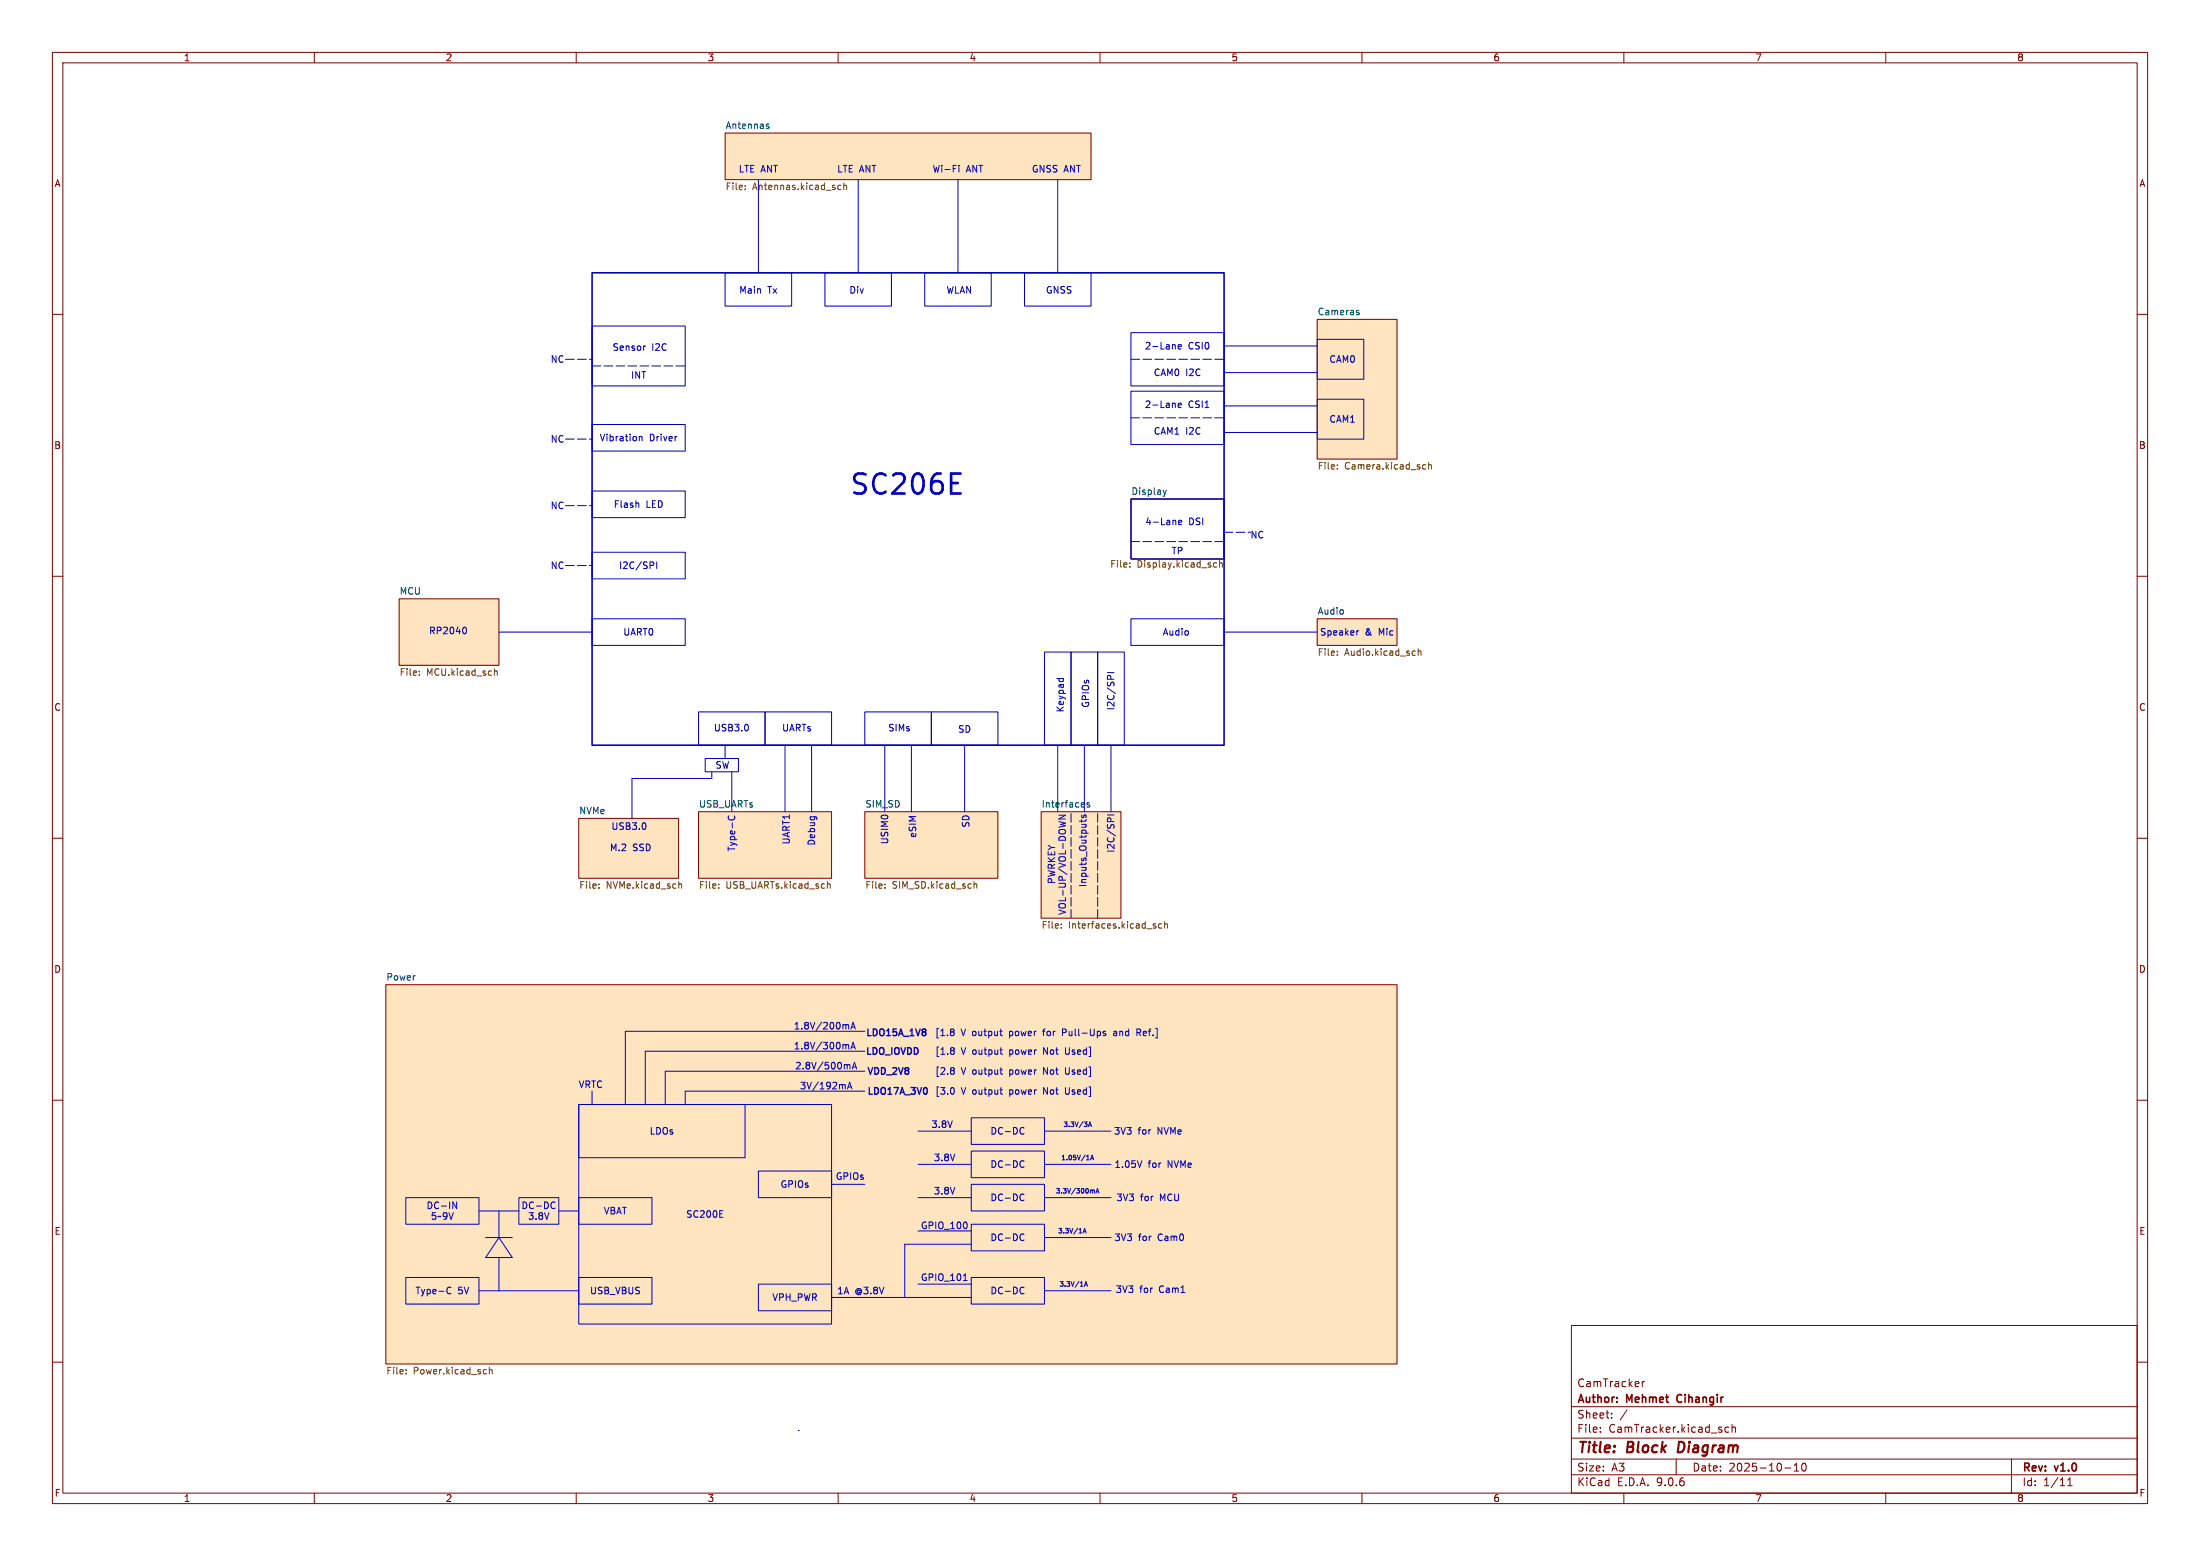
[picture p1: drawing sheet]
<svg xmlns="http://www.w3.org/2000/svg" width="420mm" height="297mm" viewBox="0 0 420 297" stroke-linecap="round" stroke-linejoin="round" font-family="sans-serif">
<g fill="none" stroke="#840000" stroke-width=".19">
<path d="M10 10h400v277h-400zM12 12h396v273h-396zM60 10v2M110 10v2M160 10v2M210 10v2M260 10v2M310 10v2M360 10v2M138.4 25.4h69.9v8.9h-69.9zM10 60h2M251.5 61h15.2v26.6h-15.2z"/>
<path d="M408 60h2M215.9 95.3h17.8v11.4h-17.8zM10 110h2M76.2 114.3h19v12.7h-19zM251.5 118.1h15.2v5.1h-15.2zM408 110h2M10 160h2M110.5 156.2h19v11.4h-19zM133.3 154.9h25.4v12.7h-25.4zM165.1 154.9h25.4v12.7h-25.4zM198.8 154.9h15.2v20.4h-15.2zM408 160h2"/>
<path d="M73.7 188h193v72.3h-193zM10 210h2M408 210h2M300 253h108v32h-108zM10 260h2M300 278.5h108M300 274.5h108M300 268.5h108M305.5 273.2v.2M305.5 272.5v.1M307.7 270.5v.2M307.7 269.8v.1"/>
<path d="M310.6 269.1l-1.3 1.9M313.5 263.7v1M313.9 263.7l-.2 .1-.2 .2M320 278.5v3M330 272.5l-.4-.1-.3 .3 .1 .6h.6M330.7 272.5l.2-.1 .3 .1 .1 .9M330.7 271.9v1.5M342.5 279.7l.4-.4v1.5M344.1 279.4l.2-.1a.8 .8 0 0 1 .5 .7 .8 .8 0 0 1-.5 .8l-.2-.2-.2-.4zM384 278.5v6.5M408 260h2M60 285v2"/>
<path d="M110 285v2M160 285v2M210 285v2M260 285v2M300 281.5h108M310 285v2M340.7 280.2h1.2M342.5 280.8h.9M360 285v2M394.7 283.6h.9M394.7 282.5l.5-.4v1.5"/>
</g>
<path d="M320.5 275.2l-.2 2h.5" fill="none" stroke="#840000" stroke-width=".4"/>
<path d="M320.3 266.4l-.2 .4 .2 .7" fill="none" stroke="#840000" stroke-width=".3"/>
<g fill="#ffe5bf" stroke="#ffe5bf" stroke-width=".19">
<path d="M133.3 154.9h25.4v12.7h-25.4z"/>
<path d="M110.5 156.2h19v11.4h-19z"/>
<path d="M165.1 154.9h25.4v12.7h-25.4z"/>
<path d="M73.7 188h193v72.3h-193z"/>
<path d="M251.5 61h15.2v26.6h-15.2z"/>
<path d="M138.4 25.4h69.9v8.9h-69.9z"/>
<path d="M251.5 118.1h15.2v5.1h-15.2z"/>
<path d="M198.8 154.9h15.2v20.4h-15.2z"/>
<path d="M76.2 114.3h19v12.7h-19z"/>
</g>
<g fill="none" stroke="#725600" stroke-width=".19">
<path d="M142.3 36.1v.1M142.3 35.4v.1M159.9 36l.3 .2 .3-.1M160.5 35.4h-.3l-.3 .2M161.1 35.5l.2-.1h.3v.8M161.1 34.9v1.3M255.3 89.4v.1M255.3 88.8v.1M271.8 88.7l.4 .1M272.2 89.5h-.4M272.7 88.8l.2-.1 .3 .1 .1 .7M272.7 88.3v1.2"/>
<path d="M215.7 108.1v.2M215.7 107.5v.1M231.7 108.1l.2 .2 .4-.1M232.3 107.5l-.4-.1-.2 .1M232.8 107.5l.2-.1 .3 .1v.8M232.8 107v1.3M80 128.8v.1M80 128.1v.1M94.4 127.6v1.3M94.4 128.2l.2-.1h.3v.8M255.3 124.3v.1M255.3 125v.1"/>
<path d="M269.8 124.3h.4M270.2 125l-.4 .1M270.7 124.4l.2-.1h.3l.1 .8M270.7 123.8v1.3M114.3 169.4v.1M114.3 168.8v.1M129.6 168.8l.2-.1 .3 .1v.7M129.6 168.3v1.2M137.2 169.4v.1M137.2 168.8v.1M157.9 168.3v1.2M157.9 168.8l.2-.1 .3 .1 .1 .7"/>
<path d="M168.9 169.4v.1M168.9 168.8v.1M185.9 168.8l.2-.1 .3 .1 .1 .7M185.9 168.3v1.2M202.6 177v.2M202.6 176.4v.1M220.5 176.7l.2 .2-.2 .3M220.5 176.3l.1 .1M221.8 176.4l-.4-.1-.2 .3 .1 .5h.5M222.3 176.4l.2-.1 .3 .1 .1 .8M222.3 175.9v1.3M77.5 262.1v.2"/>
<path d="M77.5 261.5v.1M92.7 261.4l.2 .1M92.9 262.2l-.2 .1M93.4 261v1.3M93.4 261.5l.2-.1 .3 .1 .1 .8"/>
</g>
<path d="M146.5 24.1l.3 .1v.1l-.4 .2M146.5 23.7h.3M259.1 59.7h.3l.1 .2-.4 .2M259.1 59.2l.3 .1M222 93.5l.4 .9M222.4 94.4l-.2 .3M222.7 93.5l-.3 .9M208 153.3l-.3-.1-.2 .2 .1 .2 .4 .1v.3h-.5" fill="none" stroke="#006464" stroke-width=".19"/>
<g fill="none" stroke="#0000c2" stroke-width=".19">
<path d="M144.8 34.3v17.8M163.8 34.3v17.8M182 31.6h.6M182.9 34.3v17.8M183.1 31.6v.1M183.1 32v.8M201.9 34.3v17.8M138.4 52.1h12.7v6.3h-12.7zM157.5 52.1h12.7v6.3h-12.7zM176.5 52.1h12.7v6.3h-12.7zM195.6 52.1h12.7v6.3h-12.7zM113 62.2h17.8v11.5h-17.8z"/>
<path d="M123.2 66l-.2 .1M215.9 63.5h17.8v10.2h-17.8zM215.9 74.7h17.8v10.1h-17.8zM224.9 77.4l.6-.1v-.3h-.4l-.2 .1 .1 .6h.5M224.9 66.2l.6-.1v-.3h-.4l-.2 .2 .1 .6h.5M233.7 77.5h17.8M233.7 71.1h17.8M233.7 66h17.8M251.5 76.2h8.8v7.6h-8.8zM251.5 64.8h8.8v7.6h-8.8zM113 93.7h17.8v5.1h-17.8zM113 81h17.8v5.1h-17.8z"/>
<path d="M121.9 96.1l.1 .7M122 83.3v.8M122 83.4l.2-.1 .3 .1 .1 .7M215.9 95.3h17.8v11.4h-17.8zM225 99.7l.6-.1v-.2l-.4-.1-.2 .2 .1 .6h.5M233.7 82.6h17.8M88.7 119.7a.79 .79 0 0 1 0 1.3M113 118.1h17.8v5.1h-17.8zM113 105.4h17.8v5.1h-17.8zM124.6 107.3l.2 .2v.3l-.2 .1M125.4 107.3v1.2M215.9 118.1h17.8v5.1h-17.8z"/>
<path d="M95.2 120.7h17.8M133.3 135.9h12.7v6.3h-12.7zM142.8 138.5v.8M146 135.9h12.7v6.3h-12.7zM165.1 135.9h12.7v6.3h-12.7zM177.8 135.9h12.7v6.3h-12.7zM199.4 124.5h5.1v17.7h-5.1zM201.7 129.5h1.3M202.2 129.5v.1M203 129.5v.1M204.5 124.5h5v17.7h-5zM209.5 124.5h5.1v17.7h-5.1z"/>
<path d="M211.4 129.2l.2-.3 .3 .1 .2 .2M211.4 128.4h1.3M233.7 120.7h17.8M259.4 120.4l-.3 .1M123.3 157.3v.8M134.6 144.8h6.4v2.5h-6.4zM135.9 147.3v1.3h-15.3v7.6M138.4 142.2v2.6M139.1 155.7v.6M139.7 147.3v7.6M140.2 155.7v.6M149.9 142.2v12.7"/>
<path d="M154.9 142.2v12.7M168.9 142.2v12.7M174 142.2v12.7M184.1 142.2v12.7M201.9 142.2v12.7M202.1 156.8l1.3 .3-.9 .3 .9 .2M202.1 155.6h1.3l-1.3 .7h1.3M206.5 156.4v.5M206.5 155.6v.3l.2 .2 .2-.1 .1-.4h.3v.5M207 142.2v12.7M207.3 156.4l-.1 .3h-1.1M211.4 155.6h1.3"/>
<path d="M211.4 156.3l.2-.2 .3 .1 .2 .1M212.1 142.2v12.7M161.7 199.4l.3 .2v.6M161.7 195.6l.3 .2v.6M162.4 196.4l.5-1.3 .4 1.3M162.6 199.9h.6M162.6 196.1h.6M165.1 196.9h-45.7v13.9M181.9 196.4l.2 .3-.2 .3 .2 .2v.2l-.2 .3M181.9 200l.3 .2-.3 .3 .3 .3v.2l-.3 .2M190.9 196.8h.4M191.1 197.6l.2 .1"/>
<path d="M202.8 197.1h.5M203.3 196.4h-.5v1.3M203.4 200v1l.2 .2M210.6 196.9h.5M210.6 197.2l.5 .1v.2l-.2 .2-.3-.1M213 196.8l-.4 .1M213.1 197.2h-.4l-.1 .2v.2l.5 .1M217.3 197.1l.5 .6M217.6 196.5l-.6-.1v1.3M217.6 197l-.6 .1M110.5 210.8h48.2v41.9h-48.2zM110.5 210.8h31.7v10.2h-31.7z"/>
<path d="M113 208.3v2.5M161.8 207.8l.4-1.2 .4 1.2M161.9 203.2l.4 .2v.6M161.9 207.5h.6M162.4 200.2l.5-1.2 .4 1.2M162.7 204l.4-1.2 .4 1.2M162.8 203.7h.6M165.1 208.3h-34.3v2.5M165.1 204.5h-38.1v6.3M165.1 200.7h-41.9v10.1M175.3 215.9h10.1M181.9 207.6a.79 .79 0 0 1 0 1.3"/>
<path d="M181.9 203.8l.3 .2-.3 .3 .3 .3v.2l-.3 .3M185.4 219.7h14v5.1h-14zM185.4 213.4h14v5h-14zM190.9 208h.5M190.9 200.4h.5M190.9 204.2h.5M191.1 208.8l.3 .1M191.1 201.2h.3M191.1 205l.3 .1M195.1 215.2l.4 .1M195.5 216.4l-.4 .1M199.4 215.9h12.7"/>
<path d="M203.4 203.8v1l.2 .3M203.4 207.6v1l.2 .3M207.8 215l.3-.9 .3 .9M207.9 214.8h.4M77.5 228.6h13.9v5.1h-13.9zM86.5 229.4l.7 1.3v-1.3M91.4 231.1h7.7M92.7 236.2h5.1M95.2 231.1v5.1M95.2 236.2l2.6 3.8h-5.1zM99.1 228.6h7.6v5.1h-7.6zM105.6 229.4l.4 .1"/>
<path d="M106 230.6l-.4 .1M106.7 231.1h3.8M110.5 228.6h14v5.1h-14zM137.4 232.4h.6M137.4 231.1h.6M144.8 223.5h13.9v5.1h-13.9zM158.7 226.1h6.4M175.3 228.6h10.1M175.3 234.9h10.1M175.3 222.2h10.1M184.6 233.5v.8M185.4 226.1h14v5h-14z"/>
<path d="M185.4 233.7h14v5.1h-14zM185.4 237.5h-12.7v10.1M195.1 221.6l.4 .1M195.1 227.9l.4 .1M195.1 235.5l.4 .2M195.5 222.7l-.4 .1M195.5 229.1l-.4 .1M195.5 236.7l-.4 .1M199.4 236.2h12.7M199.4 228.6h12.7M199.4 222.2h12.7M206.8 235.4l.3-.9 .2 .9"/>
<path d="M206.8 235.1h.5M208.2 221.4l.3-.9 .3 .9M208.3 221.1h.4M208.7 227.1l.2 .2v.4M209.2 227.7l.3-.9 .3 .9M209.3 227.5h.4M218 221.6l-.4 1.2M77.5 243.8h13.9v5.1h-13.9zM85.5 245.8h.6M86.1 246.8l-.6 .1M91.4 246.4h19.1M95.2 240v6.4"/>
<path d="M110.5 243.8h14v5.1h-14zM144.8 245.1h13.9v5.1h-13.9zM158.7 247.6h26.7M175.3 245.1h10.1M183.9 244.4h.7M185.4 243.8h14v5.1h-14zM195.1 245.7l.4 .1M195.5 246.8l-.4 .2M199.4 246.4h12.7M207 245.5l.3-.9 .3 .9M207.1 245.3h.4M152.4 273h.1"/>
</g>
<path d="M107.9 68.6h5.1M113 69.9h17.8M215.9 79.8h17.8M215.9 68.6h17.8M107.9 83.8h5.1M107.9 96.5h5.1M107.9 108h5.1M215.9 103.4h17.8M233.7 101.6h5.1M204.5 175.3v-20.4M209.5 175.3v-20.4" fill="none" stroke="#0000c2" stroke-width=".19" stroke-dasharray="1.7 .6"/>
<path d="M181.6 94.2h1.8M181.6 90.4h1.8" fill="none" stroke="#0000c2" stroke-width=".51"/>
<path d="M113 52.1h120.7v90.1h-120.7z" fill="none" stroke="#0000c2" stroke-width=".3"/>
<text font-size="5.3" fill="#0000c2" x="162" y="95.1">SC206E</text>
<g font-size="2.8" fill="#840000">
<text x="301" y="277.9">Title:</text>
<text x="310.6" y="277.9">Block</text>
<text x="321.2" y="277.9">Diagram</text>
</g>
<g font-size="2.1" fill="#840000">
<text x="301" y="268.2">Author:</text>
<text x="301" y="265">CamTracker</text>
<text x="310.6" y="268.2">Mehmet</text>
<text x="320.8" y="268.2">Cihangir</text>
<text x="301" y="273.7">File:</text>
<text x="301" y="271">Sheet:</text>
<text x="307.1" y="273.7">CamTracker.kicad_sch</text>
<text x="301" y="281.1">Size:</text>
<text x="307.6" y="281.1">A3</text>
<text x="323" y="281.1">Date:</text>
<text x="330" y="281.1">2025-10-10</text>
<text x="386" y="281.3">Rev:</text>
<text x="392.4" y="281.3">v1.0</text>
<text x="301" y="283.9">KiCad</text>
<text x="308.7" y="283.9">E.D.A.</text>
<text x="316.3" y="283.9">9.0.6</text>
<text x="386" y="283.9">Id:</text>
<text x="390.1" y="283.9">1/11</text>
</g>
<g font-size="1.8" fill="#840000">
<text x="35" y="11.9">1</text>
<text x="85" y="11.9">2</text>
<text x="135" y="11.9">3</text>
<text x="185" y="11.9">4</text>
<text x="235" y="11.9">5</text>
<text x="285" y="11.9">6</text>
<text x="335" y="11.9">7</text>
<text x="385" y="11.9">8</text>
<text x="10.3" y="35.9">A</text>
<text x="408.3" y="35.9">A</text>
<text x="10.3" y="85.9">B</text>
<text x="408.2" y="85.9">B</text>
<text x="10.3" y="135.9">C</text>
<text x="408.2" y="135.9">C</text>
<text x="10.3" y="185.9">D</text>
<text x="408.2" y="185.9">D</text>
<text x="10.3" y="235.9">E</text>
<text x="408.3" y="235.9">E</text>
<text x="10.3" y="285.9">F</text>
<text x="35" y="286.9">1</text>
<text x="85" y="286.9">2</text>
<text x="135" y="286.9">3</text>
<text x="185" y="286.9">4</text>
<text x="235" y="286.9">5</text>
<text x="285" y="286.9">6</text>
<text x="335" y="286.9">7</text>
<text x="385" y="286.9">8</text>
<text x="408.3" y="285.9">F</text>
</g>
<g font-size="1.8" fill="#006464">
<text x="138.4" y="24.7">Antennas</text>
<text x="251.5" y="60.2">Cameras</text>
<text x="215.9" y="94.5">Display</text>
<text x="76.2" y="113.6">MCU</text>
<text x="251.5" y="117.4">Audio</text>
<text x="110.5" y="155.5">NVMe</text>
<text x="133.3" y="154.2">USB_UARTs</text>
<text x="165.1" y="154.2">SIM_SD</text>
<text x="198.8" y="154.2">Interfaces</text>
<text x="73.7" y="187.2">Power</text>
</g>
<g font-size="1.8" fill="#0000c2">
<text x="140.9" y="33.1">LTE ANT</text>
<text x="159.7" y="33.1">LTE ANT</text>
<text x="177.9" y="33.1">Wi-Fi</text>
<text x="184.4" y="33.1">ANT</text>
<text x="196.9" y="33.1">GNSS ANT</text>
<text x="141" y="56.2">Main</text>
<text x="146.5" y="56.2">Tx</text>
<text x="162.1" y="56.2">Div</text>
<text x="180.6" y="56.2">WLAN</text>
<text x="199.6" y="56.2">GNSS</text>
<text x="105" y="69.4">NC</text>
<text x="116.8" y="67.2">Sensor</text>
<text x="124.4" y="67.2">I2C</text>
<text x="218.5" y="66.9">2-Lane</text>
<text x="220.2" y="72">CAM0</text>
<text x="226.3" y="72">I2C</text>
<text x="226.8" y="66.9">CSI0</text>
<text x="253.7" y="69.4">CAM0</text>
<text x="120.4" y="72.5">INT</text>
<text x="218.5" y="78.1">2-Lane</text>
<text x="220.2" y="83.2">CAM1</text>
<text x="226.3" y="83.2">I2C</text>
<text x="226.8" y="78.1">CSI1</text>
<text x="253.7" y="80.9">CAM1</text>
<text x="105" y="84.7">NC</text>
<text x="114.4" y="84.4">Vibration</text>
<text x="124" y="84.4">Driver</text>
<text x="105" y="97.4">NC</text>
<text x="117.1" y="97.1">Flash</text>
<text x="123.3" y="97.1">LED</text>
<text x="218.6" y="100.4">4-Lane</text>
<text x="226.9" y="100.4">DSI</text>
<text x="223.6" y="106">TP</text>
<text x="238.6" y="103">NC</text>
<text x="105" y="108.8">NC</text>
<text x="118.1" y="108.8">I2C/SPI</text>
<text x="81.8" y="121.3">RP2040</text>
<text x="118.9" y="121.5">UART0</text>
<text x="221.9" y="121.5">Audio</text>
<text x="251.9" y="121.5">Speaker</text>
<text x="260.6" y="121.5">&amp;</text>
<text x="263.3" y="121.5">Mic</text>
<text x="203.3" y="136.1" transform="rotate(-90 203.3 136.1)">Keypad</text>
<text x="208.1" y="135.2" transform="rotate(-90 208.1 135.2)">GPIOs</text>
<text x="213" y="135.7" transform="rotate(-90 213 135.7)">I2C/SPI</text>
<text x="136.2" y="139.8">USB3.0</text>
<text x="149.2" y="139.8">UARTs</text>
<text x="169.5" y="139.8">SIMs</text>
<text x="182.8" y="140.1">SD</text>
<text x="136.5" y="146.9">SW</text>
<text x="116.6" y="158.6">USB3.0</text>
<text x="151" y="161.3" transform="rotate(-90 151 161.3)">UART1</text>
<text x="155.8" y="161.5" transform="rotate(-90 155.8 161.5)">Debug</text>
<text x="169.8" y="161.3" transform="rotate(-90 169.8 161.3)">USIM0</text>
<text x="175.1" y="160" transform="rotate(-90 175.1 160)">eSIM</text>
<text x="185.3" y="158.1" transform="rotate(-90 185.3 158.1)">SD</text>
<text x="116.3" y="162.7">M.2</text>
<text x="120.8" y="162.7">SSD</text>
<text x="140.6" y="162.6" transform="rotate(-90 140.6 162.6)">Type-C</text>
<text x="213" y="162.9" transform="rotate(-90 213 162.9)">I2C/SPI</text>
<text x="201.6" y="168.8" transform="rotate(-90 201.6 168.8)">PWRKEY</text>
<text x="207.6" y="169.4" transform="rotate(-90 207.6 169.4)">Inputs_Outputs</text>
<text x="203.7" y="174.8" transform="rotate(-90 203.7 174.8)">VOL-UP/VOL-DOWN</text>
<text x="151.5" y="196.7">1.8V/200mA</text>
<text x="178.4" y="198">[1.8</text>
<text x="183.5" y="198">V output</text>
<text x="192.9" y="198">power</text>
<text x="199.6" y="198">for</text>
<text x="203.4" y="198">Pull-Ups</text>
<text x="213.4" y="198">and</text>
<text x="218.1" y="198">Ref.]</text>
<text x="151.5" y="200.5">1.8V/300mA</text>
<text x="165.1" y="201.7">LDO_IOVDD</text>
<text x="165.1" y="198.1">LDO15A_1V8</text>
<text x="178.4" y="201.5">[1.8</text>
<text x="183.5" y="201.5">V output</text>
<text x="193" y="201.5">power</text>
<text x="199.6" y="201.5">Not</text>
<text x="204" y="201.5">Used]</text>
<text x="110.4" y="207.9">VRTC</text>
<text x="151.7" y="204.3">2.8V/500mA</text>
<text x="152.6" y="208.1">3V/192mA</text>
<text x="165.4" y="205.5">VDD_2V8</text>
<text x="165.4" y="209.3">LDO17A_3V0</text>
<text x="178.4" y="209.1">[3.0</text>
<text x="178.4" y="205.3">[2.8</text>
<text x="183.5" y="209.1">V output</text>
<text x="183.5" y="205.3">V output</text>
<text x="193" y="209.1">power</text>
<text x="193" y="205.3">power</text>
<text x="199.6" y="209.1">Not</text>
<text x="199.6" y="205.3">Not</text>
<text x="204" y="209.1">Used]</text>
<text x="204" y="205.3">Used]</text>
<text x="177.7" y="215.5">3.8V</text>
<text x="123.9" y="216.8">LDOs</text>
<text x="178.2" y="221.8">3.8V</text>
<text x="189" y="216.8">DC-DC</text>
<text x="212.6" y="216.8">3V3</text>
<text x="217.2" y="216.8">for</text>
<text x="221.1" y="216.8">NVMe</text>
<text x="148.9" y="226.9">GPIOs</text>
<text x="159.5" y="225.4">GPIOs</text>
<text x="189" y="223.1">DC-DC</text>
<text x="212.7" y="223.1">1.05V</text>
<text x="219.2" y="223.1">for</text>
<text x="223" y="223.1">NVMe</text>
<text x="81.3" y="231">DC-IN</text>
<text x="82.1" y="233">5~9V</text>
<text x="99.4" y="231">DC-DC</text>
<text x="100.7" y="233">3.8V</text>
<text x="115.2" y="232">VBAT</text>
<text x="130.9" y="232.6">SC200E</text>
<text x="178.2" y="228.2">3.8V</text>
<text x="189" y="229.5">DC-DC</text>
<text x="213" y="229.5">3V3</text>
<text x="217.7" y="229.5">for</text>
<text x="221.5" y="229.5">MCU</text>
<text x="175.7" y="234.8">GPIO_100</text>
<text x="189" y="237.1">DC-DC</text>
<text x="212.6" y="237.1">3V3</text>
<text x="217.3" y="237.1">for</text>
<text x="221.2" y="237.1">Cam0</text>
<text x="175.7" y="244.7">GPIO_101</text>
<text x="79.2" y="247.2">Type-C</text>
<text x="87.4" y="247.2">5V</text>
<text x="112.5" y="247.2">USB_VBUS</text>
<text x="147.3" y="248.5">VPH_PWR</text>
<text x="159.7" y="247.2">1A</text>
<text x="163.2" y="247.2">@3.8V</text>
<text x="189" y="247.2">DC-DC</text>
<text x="212.9" y="247">3V3</text>
<text x="217.6" y="247">for</text>
<text x="221.4" y="247">Cam1</text>
</g>
<g font-size="1.8" fill="#725600">
<text x="138.4" y="36.6">File:</text>
<text x="143.7" y="36.6">Antennas.kicad_sch</text>
<text x="251.5" y="89.9">File:</text>
<text x="256.7" y="89.9">Camera.kicad_sch</text>
<text x="211.8" y="108.7">File:</text>
<text x="217.1" y="108.7">Display.kicad_sch</text>
<text x="251.5" y="125.5">File:</text>
<text x="256.7" y="125.5">Audio.kicad_sch</text>
<text x="76.2" y="129.3">File:</text>
<text x="81.4" y="129.3">MCU.kicad_sch</text>
<text x="110.5" y="170">File:</text>
<text x="115.7" y="170">NVMe.kicad_sch</text>
<text x="133.3" y="170">File:</text>
<text x="138.6" y="170">USB_UARTs.kicad_sch</text>
<text x="165.1" y="170">File:</text>
<text x="170.3" y="170">SIM_SD.kicad_sch</text>
<text x="198.8" y="177.6">File:</text>
<text x="204" y="177.6">Interfaces.kicad_sch</text>
<text x="73.7" y="262.7">File:</text>
<text x="78.9" y="262.7">Power.kicad_sch</text>
</g>
<g font-size="1.2" fill="#0000c2">
<text x="202.9" y="215.3">3.3V/3A</text>
<text x="202.5" y="221.7">1.05V/1A</text>
<text x="201.5" y="228">3.3V/300mA</text>
<text x="201.9" y="235.6">3.3V/1A</text>
<text x="202.1" y="245.8">3.3V/1A</text>
</g>
</svg>
